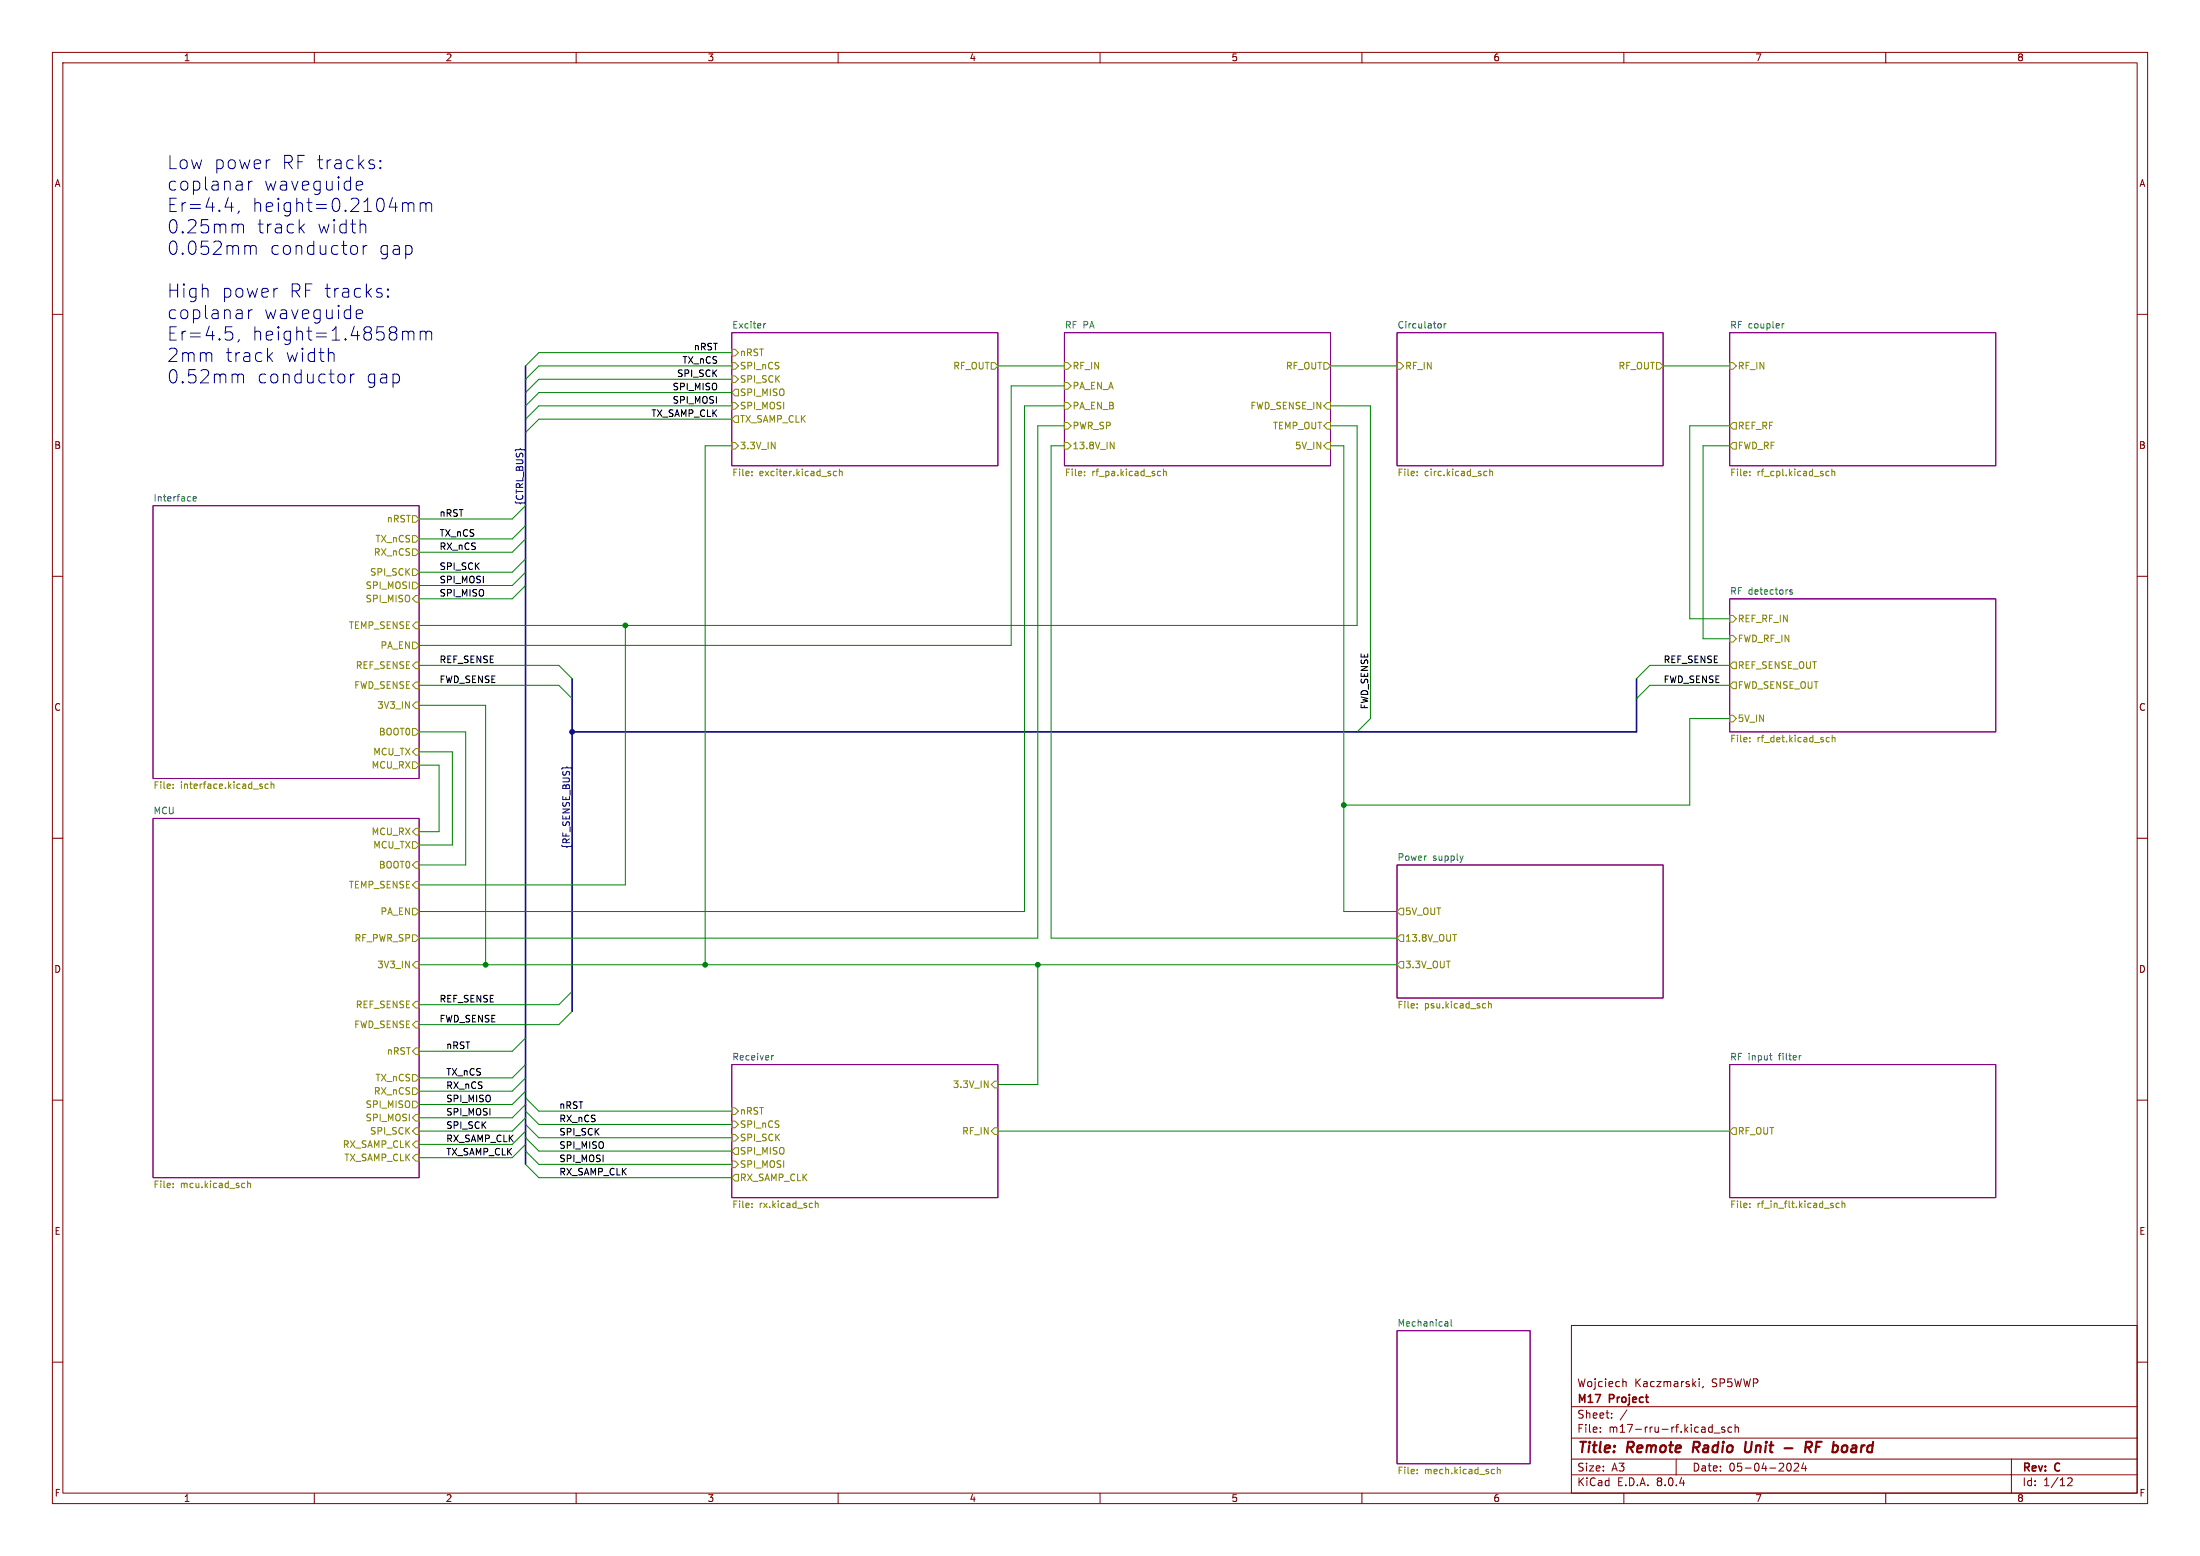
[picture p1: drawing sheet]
<svg xmlns="http://www.w3.org/2000/svg" width="420mm" height="297mm" viewBox="0 0 420 297" stroke-linecap="round" stroke-linejoin="round" font-family="sans-serif">
<g fill="none" stroke="#840000" stroke-width=".19">
<path d="M10 10h400v277h-400zM12 12h396v273h-396zM60 10v2M110 10v2M160 10v2M210 10v2M260 10v2M310 10v2M360 10v2M10 60h2M408 60h2M10 110h2"/>
<path d="M408 110h2M10 160h2M408 160h2M10 210h2M408 210h2M10 260h2M300 253h108v32h-108zM408 260h2M300 278.5h108M300 274.5h108M300 268.5h108M305.5 273.2v.2"/>
<path d="M305.5 272.5v.1M307.7 270.5v.2M307.7 269.8v.1M310 263.7h.2l.2 .2v.8M310.6 269.1l-1.3 1.9M320 278.5v3M324.4 263.2v.1M324.4 263.7v1M325.2 264.6l-.2 .3M326.7 272.4l.2 .1M326.9 271.9v1.5M326.9 273.3l-.2 .1"/>
<path d="M327.2 273.5h1.2M329.2 272.5l-.3-.1-.2 .2v.2l.5 .2v.3h-.5M330.6 272.5l-.4-.1-.3 .3 .1 .6h.6M331.2 272.5l.2-.1 .4 .1 .1 .9M331.2 271.9v1.5M341.3 279.4l.1-.1a.8 .8 0 0 1 .6 .7 .8 .8 0 0 1-.6 .8l-.1-.1M342.5 279.4l.6-.1 .2 .1 .1 .3-1 1.1h1M344.3 279.2l-.4 1.1h1M344.7 279.8v1M384 278.5v6.5M60 285v2M110 285v2"/>
<path d="M160 285v2M210 285v2M260 285v2M300 281.5h108M310 285v2M360 285v2M394.7 282.2l.6-.1 .2 .1 .1 .3-.9 1.1h.9"/>
</g>
<path d="M323.4 275.2l-.3 2M333.3 275.2l-.2 1.6 .2 .3a.66 .66 0 0 0 .8-.1M340.7 276.4h1.5M344.7 276.3h.8a.55 .55 0 0 0 .4-.5 .55 .55 0 0 0-.3-.6h-.8l-.2 2M345.2 276.3l.5 .9M346.7 276.2h.7M347.8 275.2h-1l-.2 2" fill="none" stroke="#840000" stroke-width=".4"/>
<path d="M139.7 63.5h50.8v25.4h-50.8zM203.2 63.5h50.8v25.4h-50.8zM266.7 63.5h50.8v25.4h-50.8zM330.2 63.5h50.8v25.4h-50.8zM29.2 96.5h50.8v52.1h-50.8zM330.2 114.3h50.8v25.4h-50.8zM29.2 156.2h50.8v68.6h-50.8zM266.7 165.1h50.8v25.4h-50.8zM139.7 203.2h50.8v25.4h-50.8zM330.2 203.2h50.8v25.4h-50.8zM266.7 254h25.4v25.4h-25.4z" fill="none" stroke="#840084" stroke-width=".19"/>
<g fill="none" stroke="#848400" stroke-width=".19">
<path d="M139.7 76.8h.6l.7 .7-.7 .6h-.6zM139.7 71.8h.6l.7 .6-.7 .6h-.6zM139.7 69.2h.6l.7 .7-.7 .6h-.6zM139.7 66.7h.6l.7 .6-.7 .6h-.6zM140.3 74.3h.7v1.3h-.7l-.6-.7zM140.3 79.4h.7v1.2h-.7l-.6-.6zM189.2 69.2h.7l.6 .7-.6 .6h-.7zM203.2 69.2h.6l.7 .7-.7 .6h-.6zM203.2 76.8h.6l.7 .7-.7 .6h-.6zM203.2 73h.6l.7 .7-.7 .6h-.6zM252.7 69.2h.7l.6 .7-.6 .6h-.7zM253.4 76.8h.6v1.3h-.6l-.7-.6z"/>
<path d="M266.7 69.2h.6l.7 .7-.7 .6h-.6zM316.2 69.2h.7l.6 .7-.6 .6h-.7zM330.2 69.2h.6l.7 .7-.7 .6h-.6zM78.7 98.4h.7l.6 .7-.6 .6h-.7zM139.7 84.5h.6l.7 .6-.7 .6h-.6zM143.5 90v.1M143.5 90.7v.1M159.7 90h-.4l-.2 .2 .1 .5h.5M160.2 90.1l.2-.1h.3l.1 .8M160.2 89.5v1.3M203.2 84.5h.6l.7 .6-.7 .6h-.6zM203.2 80.6h.6l.7 .7-.7 .6h-.6z"/>
<path d="M207 90.7v.1M207 90v.1M212 84.4l.7 1.3v-1.3M221.2 90h.4M221.6 90.7l-.4 .1M222.1 90.1l.2-.1h.3l.1 .8M222.1 89.5v1.3M253.4 80.6h.6v1.3h-.6l-.7-.6zM253.4 84.5h.6v1.2h-.6l-.7-.6zM270.6 90.7v.1M270.6 90v.1M283.5 90h.4"/>
<path d="M283.9 90.7l-.4 .1M284.4 90.1l.2-.1h.3v.8M284.4 89.5v1.3M330.8 84.5h.7v1.2h-.7l-.6-.6zM330.8 80.6h.7v1.3h-.7l-.6-.6zM334.1 90.7v.1M334.1 90v.1M348.6 90.6l.2 .2 .4-.1M349.2 90h-.4l-.2 .2M349.7 90.1l.2-.1h.3l.1 .8M349.7 89.5v1.3M78.7 102.2h.7l.6 .7-.6 .6h-.7z"/>
<path d="M78.7 104.8h.7l.6 .6-.6 .6h-.7zM78.7 111.1h.7l.6 .7-.6 .6h-.7zM78.7 108.6h.7l.6 .6-.6 .7h-.7zM79.4 113.7h.6v1.2h-.6l-.7-.6zM79.4 118.7h.6v1.3h-.6l-.7-.6zM330.2 117.5h.6l.7 .6-.7 .6h-.6zM78.7 122.6h.7l.6 .6-.6 .6h-.7zM78.7 134.6l.7-.6h.6v1.3h-.6zM78.7 139.1h.7l.6 .6-.6 .6h-.7zM79.4 126.4h.6v1.2h-.6l-.7-.6zM79.4 130.2h.6v1.2h-.6l-.7-.6zM330.2 121.3h.6l.7 .6-.7 .7h-.6z"/>
<path d="M330.2 136.5h.6l.7 .7-.7 .6h-.6zM330.8 126.4h.7v1.2h-.7l-.6-.6zM330.8 130.2h.7v1.2h-.7l-.6-.6zM33.1 149.7v.1M33.1 150.4v.1M50.1 150.1v.3M51.2 149.7h-.4l-.2 .2 .1 .5h.5M51.7 149.8l.2-.1h.3l.1 .8M51.7 149.2v1.3M78.7 158.8l.7-.7h.6v1.3h-.6zM78.7 145.4h.7l.6 .7-.6 .6h-.7zM79.4 142.9h.6v1.2h-.6l-.7-.6z"/>
<path d="M334.1 140.8v.1M334.1 141.5v.1M348.7 141.5h.5M348.7 140.8h.5M349.8 140.9l.2-.1h.3v.8M349.8 140.3v1.3M78.7 160.7h.7l.6 .6-.6 .6h-.7zM78.7 178.4h.7l.6 .7-.6 .6h-.7zM78.7 173.4h.7l.6 .6-.6 .6h-.7zM78.7 168.9l.7-.6h.6v1.2h-.6zM79.4 164.5h.6v1.2h-.6l-.7-.6zM267.3 178.4h.7v1.3h-.7l-.6-.6z"/>
<path d="M267.3 173.4h.7v1.2h-.7l-.6-.6zM79.4 183.5h.6v1.3h-.6l-.7-.6zM79.4 191.1h.6v1.3h-.6l-.7-.6zM79.4 194.9h.6v1.3h-.6l-.7-.6zM267.3 183.5h.7v1.3h-.7l-.6-.6zM270.6 191.6v.1M270.6 192.3v.1M284.2 191.1v1.3M284.2 191.7l.1-.1h.3l.1 .8M78.7 205.1h.7l.6 .6-.6 .7h-.7zM78.7 207.6h.7l.6 .7-.6 .6h-.7zM78.7 210.2h.7l.6 .6-.6 .7h-.7z"/>
<path d="M79.4 200h.6v1.3h-.6l-.7-.6zM79.4 215.3h.6v1.2h-.6l-.7-.6zM79.4 212.7h.6v1.3h-.6l-.7-.6zM79.4 217.8h.6v1.3h-.6l-.7-.7zM139.7 214h.6l.7 .6-.7 .7h-.6zM139.7 216.5h.6l.7 .7-.7 .6h-.6zM139.7 211.5h.6l.7 .6-.7 .6h-.6zM140.3 219.1h.7v1.2h-.7l-.6-.6zM189.2 215.9l.7-.6h.6v1.2h-.6zM189.2 207l.7-.6h.6v1.2h-.6zM330.8 215.3h.7v1.2h-.7l-.6-.6zM33.1 226.6v.1"/>
<path d="M33.1 225.9v.1M46.6 225.9h.1M46.7 226.6l-.1 .1M47.3 225.4v1.3M47.3 226l.2-.1h.3v.8M78.7 221l.7-.7h.6v1.3h-.6zM139.7 221.6h.6l.7 .6-.7 .7h-.6zM140.3 224.2h.7v1.2h-.7l-.6-.6zM143.5 230.4v.1M143.5 229.7v.1M155.6 229.2v1.3M155.6 229.8l.2-.1h.3l.1 .8"/>
<path d="M334.1 229.7v.1M334.1 230.4v.1M351.1 229.7h-.4l-.2 .2 .1 .5h.5M351.6 229.8l.2-.1h.3l.1 .8M351.6 229.2v1.3M270.6 280.5v.1M270.6 281.2v.1M284.9 280.5h.4M285.3 281.2l-.4 .1M285.8 280.6l.2-.1h.3l.1 .8M285.8 280v1.3"/>
</g>
<g fill="none" stroke="#008484" stroke-width=".19">
<path d="M145.8 61.8v.8M146.2 61.8l-.4 .2M274.7 61.8h.3l.1 .2v.5l-.4 .1M275.7 61.8v.8M276.1 61.8l-.4 .2M340.2 61.8v.8M340.6 61.8l-.4 .2M36.9 95.2l.6-.1-.1-.2-.3-.1-.2 .2v.6h.5M342.2 112.6h-.3l-.2 .2v.1l.5 .2v.3h-.5M279.3 163.4l-.3 .8M147.3 201.5v.8M147.7 201.5l-.4 .2"/>
<path d="M337.8 201.5h.5M338 202.3h.3M343.8 201.5h-.2M276 252.3h.2l.2 .2v.6M276.4 253.1h-.4M276.4 252.6h-.4M277 251.9v1l.2 .2"/>
</g>
<path d="M108.2 146.5v-.1l.1 .1" fill="none" stroke="#000084" stroke-width=".19"/>
<g fill="none" stroke="#0000c2" stroke-width=".19">
<path d="M43 39.5h1.6M44.2 38.7v1.7M47.5 34.6v1.7M48.2 34.6a.65 .65 0 0 0-.7 .5M51.3 30.5h.3M68.1 34.7l.8-.1 .2 .1 .1 .5-1.2 .2M68.1 36.2l.3 .1 .7-.1M71.4 31.5l.1 .2-.1 .4M72.6 32l.1 .1-.1 .1M72.6 32l-.1 .1 .1 .1M72.6 30.6v.3M72.6 32v.2"/>
<path d="M72.6 30.6l.1 .1-.1 .2M72.6 30.6l-.1 .1 .1 .2M77.2 38.7l.6 .1 .1 .2M77.9 39l.4-.3 .6 .1 .1 .2v1.4M77.9 39v1.4M80.2 38.9a.63 .63 0 0 1 1.1 .1M80.2 38.7v1.7M81.3 39l.4-.3 .6 .1 .1 .2v1.4M81.3 39v1.4M45.5 42.9l.3-.1 .6 .1 .1 .2v1.4M45.6 40.3l-.2 .4M47.5 46.9l.3 .3"/>
<path d="M47.5 59.1v1.7M47.8 47.2v1.4M47.8 47.2l.4-.3 .6 .1 .1 .2v1.4M48.2 59.1a.65 .65 0 0 0-.7 .5M52.8 55h.2M57.4 43.5l.7 1M58.1 42.8l-1 .9M68 47l.3 .3v.8l-.3 .3M68.1 59.3l.8-.2 .2 .2 .1 .4-1.2 .3M69.3 46.9v1.7M69.5 42.8l.3 .3v1.4M70.1 46.9a.65 .65 0 0 0-.8 .4"/>
<path d="M72.9 56l.1 .3-.1 .3M74.1 56.5l.1 .1-.1 .1M74.1 56.5l-.2 .1 .2 .1M74.1 55.2v.2M74.1 56.5v.2M74.1 55.2l.1 .1-.1 .1M74.1 55.2l-.2 .1 .2 .1M43.9 63.3l.5 .5v.6l-.5 .5M45.5 71.5l.3-.1 .6 .1 .1 .3v1.3M45.6 64.8l-.2 .5M51.3 68l.7 1M52 67.3l-.9 1"/>
<path d="M63.4 67.3l.4 .4v1.3M65.6 71.5l.2 .4v.7l-.2 .4M66.9 71.4v1.7M67.7 71.4a.65 .65 0 0 0-.8 .5M68.1 60.7l.3 .1 .7-.1M77.2 63.2l.6 .1 .1 .3M77.9 63.6v1.3M77.9 63.6l.4-.4 .6 .1 .1 .3v1.3M80.2 63.2v1.7M80.2 63.5a.63 .63 0 0 1 1.1 .1M81.3 63.6v1.3M81.3 63.6l.4-.4 .6 .1 .1 .3v1.3"/>
</g>
<path d="M100.3 69.9v152.3M109.2 129.5v63.5M312.4 129.5v10.2h-203.2" fill="none" stroke="#000084" stroke-width=".3"/>
<g fill="none" stroke="#008400" stroke-width=".19">
<path d="M139.7 77.5h-36.8l-2.6 2.5M139.7 67.3h-36.8l-2.6 2.6M139.7 72.4h-36.8l-2.6 2.5M139.7 69.9h-36.8l-2.6 2.5M139.7 74.9h-36.8l-2.6 2.6M190.5 69.9h12.7M203.2 77.5h-7.6v96.5h-115.6M203.2 73.7h-10.2v49.5h-113M254 77.5h7.6v59.7l-2.5 2.5M254 69.9h12.7M317.5 69.9h12.7M100.3 96.5l-2.5 2.6h-17.8"/>
<path d="M139.7 85.1h-5.1v99.1M139.7 80h-36.8l-2.6 2.6M203.2 81.3h-5.1v97.8h-118.1M203.2 85.1h-2.5v94h66M254 85.1h2.5v88.9h10.2M254 81.3h5.1v38.1h-179.1M330.2 85.1h-5.1v36.8h5.1M330.2 81.3h-7.6v36.8h7.6M100.3 102.9l-2.5 2.5h-17.8M100.3 100.3l-2.5 2.6h-17.8M100.3 109.2l-2.5 2.6h-17.8M100.3 111.8l-2.5 2.5h-17.8"/>
<path d="M100.3 106.7l-2.5 2.5h-17.8M119.4 119.4v49.5h-39.4M80 127h26.7l2.5 2.5M80 130.8h26.7l2.5 2.6M80 134.6h12.7v49.6M80 139.7h8.9v25.4h-8.9M330.2 127h-15.2l-2.6 2.5M330.2 137.2h-7.6v16.5h-66.1M330.2 130.8h-15.2l-2.6 2.6M80 143.5h6.4v17.8h-6.4M80 146.1h3.8v12.7h-3.8M80 184.2h186.7"/>
<path d="M100.3 198.1l-2.5 2.6h-17.8M109.2 189.2l-2.5 2.6h-26.7M109.2 193l-2.5 2.6h-26.7M198.1 184.2v22.8h-7.6M100.3 214.6l2.6 2.6h36.8M100.3 209.6l2.6 2.5h36.8M100.3 205.7l-2.5 2.6h-17.8M100.3 208.3l-2.5 2.5h-17.8M100.3 210.8l-2.5 2.6h-17.8M100.3 203.2l-2.5 2.5h-17.8M100.3 213.4l-2.5 2.5h-17.8M100.3 218.4l-2.5 2.6h-17.8"/>
<path d="M100.3 215.9l-2.5 2.5h-17.8M100.3 212.1l2.6 2.5h36.8M100.3 219.7l2.6 2.5h36.8M100.3 217.2l2.6 2.5h36.8M190.5 215.9h139.7M100.3 222.2l2.6 2.6h36.8"/>
</g>
<circle cx="109.2" cy="139.7" r=".46" fill="#000084" stroke="#000084" stroke-width=".19"/>
<g fill="#008400" stroke="#008400" stroke-width=".19">
<circle cx="198.1" cy="184.2" r=".46"/>
<circle cx="119.4" cy="119.4" r=".46"/>
<circle cx="256.5" cy="153.7" r=".46"/>
<circle cx="134.6" cy="184.2" r=".46"/>
<circle cx="92.7" cy="184.2" r=".46"/>
</g>
<g font-size="3.5" fill="#0000c2">
<text x="31.7" y="32.5">Low power</text>
<text x="53.5" y="32.5">RF tracks:</text>
<text x="31.7" y="36.6">coplanar</text>
<text x="31.7" y="40.7">Er=4.4,</text>
<text x="47.9" y="40.7">height=0.2104mm</text>
<text x="50.2" y="36.6">waveguide</text>
<text x="31.7" y="44.8">0.25mm</text>
<text x="48.9" y="44.8">track</text>
<text x="60.3" y="44.8">width</text>
<text x="31.7" y="48.9">0.052mm</text>
<text x="51.3" y="48.9">conductor</text>
<text x="72" y="48.9">gap</text>
<text x="31.7" y="57.1">High</text>
<text x="42.1" y="57.1">power</text>
<text x="55" y="57.1">RF tracks:</text>
<text x="31.7" y="61.1">coplanar</text>
<text x="31.7" y="65.2">Er=4.5,</text>
<text x="47.9" y="65.2">height=1.4858mm</text>
<text x="50.2" y="61.1">waveguide</text>
<text x="31.7" y="69.3">2mm</text>
<text x="42.8" y="69.3">track</text>
<text x="54.3" y="69.3">width</text>
<text x="31.7" y="73.4">0.52mm</text>
<text x="48.9" y="73.4">conductor</text>
<text x="69.6" y="73.4">gap</text>
</g>
<g font-size="2.8" fill="#840000">
<text x="301" y="277.9">Title:</text>
<text x="310.6" y="277.9">Remote</text>
<text x="324" y="277.9">Radio</text>
<text x="334.7" y="277.9">Unit</text>
<text x="347.8" y="277.9">RF</text>
<text x="353.9" y="277.9">board</text>
</g>
<g font-size="2.1" fill="#840000">
<text x="301" y="268.2">M17</text>
<text x="301" y="265">Wojciech</text>
<text x="307.3" y="268.2">Project</text>
<text x="312" y="265">Kaczmarski,</text>
<text x="326.8" y="265">SP5WWP</text>
<text x="301" y="273.7">File:</text>
<text x="301" y="271">Sheet:</text>
<text x="307.1" y="273.7">m17-rru-rf.kicad_sch</text>
<text x="301" y="281.1">Size:</text>
<text x="307.6" y="281.1">A3</text>
<text x="323" y="281.1">Date:</text>
<text x="330" y="281.1">05-04-2024</text>
<text x="386" y="281.3">Rev:</text>
<text x="392.4" y="281.3">C</text>
<text x="301" y="283.9">KiCad</text>
<text x="308.7" y="283.9">E.D.A.</text>
<text x="316.3" y="283.9">8.0.4</text>
<text x="386" y="283.9">Id:</text>
<text x="390.1" y="283.9">1/12</text>
</g>
<g font-size="1.8" fill="#840000">
<text x="35" y="11.9">1</text>
<text x="85" y="11.9">2</text>
<text x="135" y="11.9">3</text>
<text x="185" y="11.9">4</text>
<text x="235" y="11.9">5</text>
<text x="285" y="11.9">6</text>
<text x="335" y="11.9">7</text>
<text x="385" y="11.9">8</text>
<text x="10.3" y="35.9">A</text>
<text x="408.3" y="35.9">A</text>
<text x="10.3" y="85.9">B</text>
<text x="408.2" y="85.9">B</text>
<text x="10.3" y="135.9">C</text>
<text x="408.2" y="135.9">C</text>
<text x="10.3" y="185.9">D</text>
<text x="408.2" y="185.9">D</text>
<text x="10.3" y="235.9">E</text>
<text x="408.3" y="235.9">E</text>
<text x="10.3" y="285.9">F</text>
<text x="35" y="286.9">1</text>
<text x="85" y="286.9">2</text>
<text x="135" y="286.9">3</text>
<text x="185" y="286.9">4</text>
<text x="235" y="286.9">5</text>
<text x="285" y="286.9">6</text>
<text x="335" y="286.9">7</text>
<text x="385" y="286.9">8</text>
<text x="408.3" y="285.9">F</text>
</g>
<g font-size="1.8" fill="#008484">
<text x="139.7" y="62.8">Exciter</text>
<text x="203.2" y="62.8">RF PA</text>
<text x="266.7" y="62.8">Circulator</text>
<text x="330.2" y="62.8">RF coupler</text>
<text x="29.2" y="95.8">Interface</text>
<text x="330.2" y="113.6">RF detectors</text>
<text x="29.2" y="155.5">MCU</text>
<text x="266.7" y="164.4">Power</text>
<text x="273.5" y="164.4">supply</text>
<text x="139.7" y="202.5">Receiver</text>
<text x="330.2" y="202.5">RF input</text>
<text x="339.7" y="202.5">filter</text>
<text x="266.7" y="253.3">Mechanical</text>
</g>
<g font-size="1.8">
<text x="130.2" y="69.5">TX_nCS</text>
<text x="132.4" y="67">nRST</text>
<text x="128.3" y="77.1">SPI_MOSI</text>
<text x="128.3" y="74.6">SPI_MISO</text>
<text x="129.2" y="72">SPI_SCK</text>
<text x="124.3" y="79.7">TX_SAMP_CLK</text>
<text x="83.8" y="98.7">nRST</text>
<text x="83.8" y="102.5">TX_nCS</text>
<text x="83.8" y="105.1">RX_nCS</text>
<text x="83.8" y="114">SPI_MISO</text>
<text x="83.8" y="111.4">SPI_MOSI</text>
<text x="83.8" y="108.9">SPI_SCK</text>
<text x="83.8" y="130.5">FWD_SENSE</text>
<text x="83.8" y="126.7">REF_SENSE</text>
<text x="317.5" y="126.7">REF_SENSE</text>
<text x="317.5" y="130.5">FWD_SENSE</text>
<text x="261.3" y="135.5" transform="rotate(-90 261.3 135.5)">FWD_SENSE</text>
<text x="83.8" y="191.4">REF_SENSE</text>
<text x="83.8" y="195.2">FWD_SENSE</text>
<text x="85.1" y="200.3">nRST</text>
<text x="85.1" y="205.4">TX_nCS</text>
<text x="85.1" y="207.9">RX_nCS</text>
<text x="85.1" y="215.6">SPI_SCK</text>
<text x="85.1" y="210.5">SPI_MISO</text>
<text x="85.1" y="213">SPI_MOSI</text>
<text x="106.7" y="211.7">nRST</text>
<text x="106.7" y="214.3">RX_nCS</text>
<text x="85.1" y="220.6">TX_SAMP_CLK</text>
<text x="85.1" y="218.1">RX_SAMP_CLK</text>
<text x="106.7" y="221.9">SPI_MOSI</text>
<text x="106.7" y="219.4">SPI_MISO</text>
<text x="106.7" y="216.8">SPI_SCK</text>
<text x="106.7" y="224.4">RX_SAMP_CLK</text>
</g>
<g font-size="1.8" fill="#848400">
<text x="141.2" y="70.7">SPI_nCS</text>
<text x="141.2" y="68.2">nRST</text>
<text x="181.9" y="70.7">RF_OUT</text>
<text x="204.7" y="70.7">RF_IN</text>
<text x="245.4" y="70.7">RF_OUT</text>
<text x="268.2" y="70.7">RF_IN</text>
<text x="308.9" y="70.7">RF_OUT</text>
<text x="331.7" y="70.7">RF_IN</text>
<text x="141.2" y="75.8">SPI_MISO</text>
<text x="141.2" y="73.3">SPI_SCK</text>
<text x="204.7" y="74.5">PA_EN_A</text>
<text x="141.2" y="78.3">SPI_MOSI</text>
<text x="141.2" y="80.9">TX_SAMP_CLK</text>
<text x="204.7" y="82.1">PWR_SP</text>
<text x="204.7" y="78.3">PA_EN_B</text>
<text x="238.6" y="78.3">FWD_SENSE_IN</text>
<text x="242.9" y="82.1">TEMP_OUT</text>
<text x="331.7" y="82.1">REF_RF</text>
<text x="141.2" y="86">3.3V_IN</text>
<text x="204.7" y="86">13.8V_IN</text>
<text x="247.1" y="86">5V_IN</text>
<text x="331.7" y="86">FWD_RF</text>
<text x="139.7" y="91.2">File:</text>
<text x="144.9" y="91.2">exciter.kicad_sch</text>
<text x="203.2" y="91.2">File:</text>
<text x="208.4" y="91.2">rf_pa.kicad_sch</text>
<text x="266.7" y="91.2">File:</text>
<text x="271.9" y="91.2">circ.kicad_sch</text>
<text x="330.2" y="91.2">File:</text>
<text x="335.4" y="91.2">rf_cpl.kicad_sch</text>
<text x="73.8" y="99.9">nRST</text>
<text x="71.3" y="106.3">RX_nCS</text>
<text x="71.6" y="103.7">TX_nCS</text>
<text x="69.7" y="112.6">SPI_MOSI</text>
<text x="70.5" y="110.1">SPI_SCK</text>
<text x="69.7" y="115.2">SPI_MISO</text>
<text x="331.7" y="119">REF_RF_IN</text>
<text x="66.5" y="120.2">TEMP_SENSE</text>
<text x="72.5" y="124.1">PA_EN</text>
<text x="331.7" y="122.8">FWD_RF_IN</text>
<text x="67.5" y="131.7">FWD_SENSE</text>
<text x="67.8" y="127.9">REF_SENSE</text>
<text x="331.7" y="127.9">REF_SENSE_OUT</text>
<text x="331.7" y="131.7">FWD_SENSE_OUT</text>
<text x="71.9" y="135.5">3V3_IN</text>
<text x="72.2" y="140.6">BOOT0</text>
<text x="330.2" y="142">File:</text>
<text x="331.7" y="138">5V_IN</text>
<text x="335.4" y="142">rf_det.kicad_sch</text>
<text x="70.8" y="146.9">MCU_RX</text>
<text x="71.1" y="144.4">MCU_TX</text>
<text x="29.2" y="150.9">File:</text>
<text x="34.4" y="150.9">interface.kicad_sch</text>
<text x="70.8" y="159.6">MCU_RX</text>
<text x="71.1" y="162.2">MCU_TX</text>
<text x="72.2" y="166">BOOT0</text>
<text x="66.5" y="169.8">TEMP_SENSE</text>
<text x="67.6" y="179.9">RF_PWR_SP</text>
<text x="72.5" y="174.9">PA_EN</text>
<text x="268.2" y="179.9">13.8V_OUT</text>
<text x="268.2" y="174.9">5V_OUT</text>
<text x="71.9" y="185">3V3_IN</text>
<text x="268.2" y="185">3.3V_OUT</text>
<text x="67.5" y="196.4">FWD_SENSE</text>
<text x="67.8" y="192.6">REF_SENSE</text>
<text x="266.7" y="192.8">File:</text>
<text x="271.9" y="192.8">psu.kicad_sch</text>
<text x="73.8" y="201.5">nRST</text>
<text x="71.3" y="209.1">RX_nCS</text>
<text x="71.6" y="206.6">TX_nCS</text>
<text x="181.8" y="207.9">3.3V_IN</text>
<text x="69.7" y="211.7">SPI_MISO</text>
<text x="69.7" y="214.2">SPI_MOSI</text>
<text x="141.2" y="215.5">SPI_nCS</text>
<text x="141.2" y="213">nRST</text>
<text x="65.3" y="219.3">RX_SAMP_CLK</text>
<text x="65.6" y="221.8">TX_SAMP_CLK</text>
<text x="70.5" y="216.8">SPI_SCK</text>
<text x="141.2" y="218">SPI_SCK</text>
<text x="141.2" y="220.6">SPI_MISO</text>
<text x="183.6" y="216.8">RF_IN</text>
<text x="331.7" y="216.8">RF_OUT</text>
<text x="29.2" y="227.1">File:</text>
<text x="34.4" y="227.1">mcu.kicad_sch</text>
<text x="141.2" y="223.1">SPI_MOSI</text>
<text x="141.2" y="225.7">RX_SAMP_CLK</text>
<text x="139.7" y="230.9">File:</text>
<text x="144.9" y="230.9">rx.kicad_sch</text>
<text x="330.2" y="230.9">File:</text>
<text x="335.4" y="230.9">rf_in_flt.kicad_sch</text>
<text x="266.7" y="281.7">File:</text>
<text x="271.9" y="281.7">mech.kicad_sch</text>
</g>
<g font-size="1.8" fill="#000084">
<text x="100" y="96.5" transform="rotate(-90 100 96.5)">{CTRL_BUS}</text>
<text x="108.9" y="162.1" transform="rotate(-90 108.9 162.1)">{RF_SENSE_BUS}</text>
</g>
</svg>
